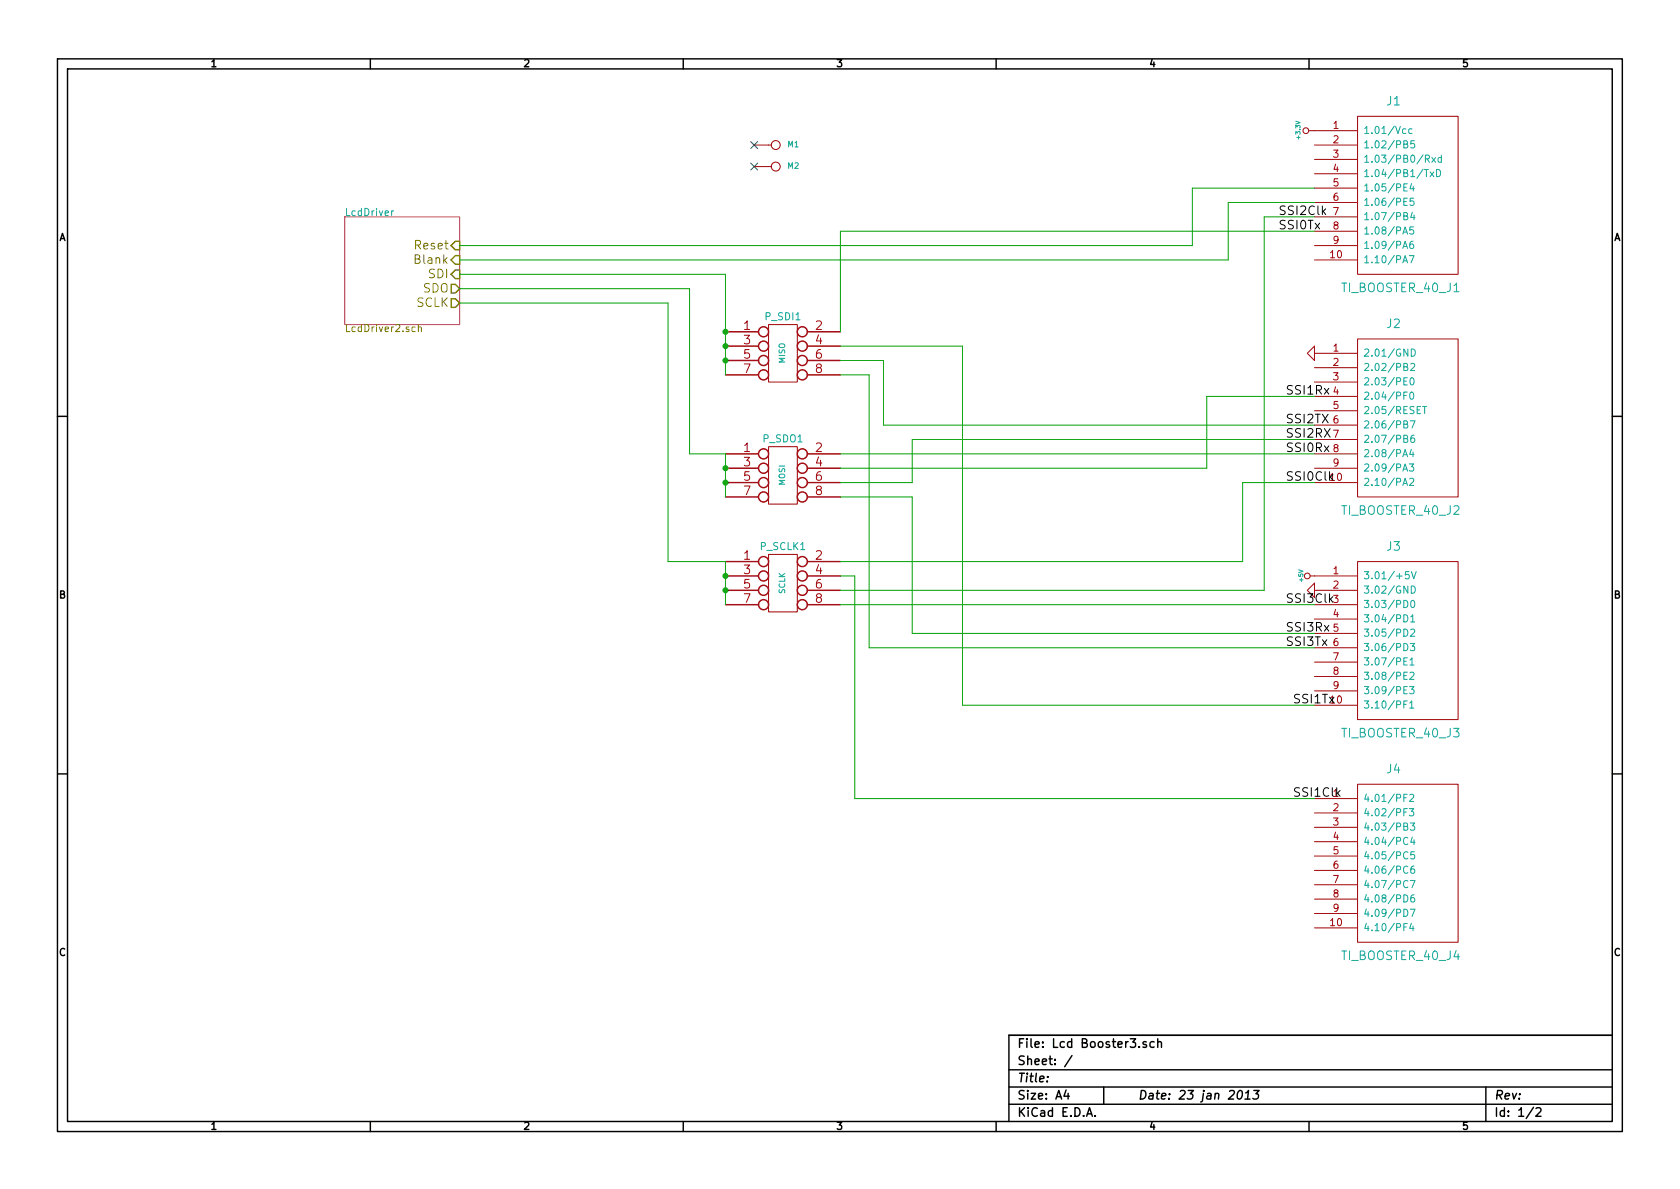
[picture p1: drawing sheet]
<svg xmlns="http://www.w3.org/2000/svg" width="297mm" height="210mm" viewBox="0 0 297 210" stroke-linecap="round" stroke-linejoin="round" font-family="sans-serif">
<g fill="none" stroke="#000" stroke-width=".25">
<path d="M10.2 10.4h276.6v189.7h-276.6zM11.9 12.2h273.2v186.1h-273.2zM65.5 10.4v1.8M120.8 10.4v1.8M176.1 10.4v1.8M231.4 10.4v1.8M10.2 73.6h1.7M285.1 73.6h1.7M10.2 136.8h1.7M285.1 136.8h1.7M65.5 198.3v1.8M120.8 198.3v1.8"/>
<path d="M176.1 198.3v1.8M178.4 189.2h106.7M178.4 195.3h106.7M178.4 192.2h106.7M185.2 190.4v.1M188.5 192.8l-.4 1h1M188.8 193.3v1.1M189.5 186.7l-1.3 1.9M192.1 197.4l.5-1.5 .5 1.5M192.3 197h.7M193.6 197.3v.1M195.1 192.2v3.1"/>
<path d="M202.7 184.3l-.4-.1-.2 .2 .1 .2 .5 .2v.3h-.6M204.1 184.3a.48 .48 0 0 0-.7 0v.8l.2 .1 .5-.1M204.7 184.3h.1a.36 .36 0 0 1 .6 .1v.8M204.7 183.7v1.5M219 193l.4-.2a.88 .88 0 0 1-.4 1.6l-.2-.3a1.19 1.19 0 0 1 .2-1.1zM220.1 194.4h.9M220.2 193.3l.6-.5-.2 1.6M221.7 192.8h.9l-.6 .6 .4 .1 .1 .2v.4l-.4 .3-.6-.2M231.4 198.3v1.8M262.7 192.2v6.1M271.1 195.8l-1.3 2M271.6 196l.2-.1h.4l.2 .1 .1 .3-.1 .2-.9 .9h1"/>
<path d="M285.1 183.1h-106.7v15.2"/>
</g>
<g fill="none" stroke="#a00000" stroke-width=".18">
<path d="M133.3 25.6h3.1M133.3 29.5h3.1M231.4 23.1h8.6M232.4 25.6h7.6M232.4 28.2h7.6M232.4 30.7h7.6M232.4 33.3h7.6M232.4 35.8h7.6M232.4 38.3h7.6M240 20.6h17.8v27.9h-17.8zM135.9 57.4h5.1v10.2h-5.1zM232.4 40.9h7.6"/>
<path d="M232.4 43.4h7.6M232.4 46h7.6M240 59.9h17.8v28h-17.8zM135.9 79h5.1v10.1h-5.1zM231.1 62.5l1.3-1.3v2.5zM232.4 62.5h7.6M232.4 65h7.6M232.4 67.6h7.6M232.4 70.1h7.6M232.4 72.6h7.6M232.4 75.2h7.6M232.4 77.7h7.6"/>
<path d="M135.9 98h5.1v10.2h-5.1zM232.4 80.3h7.6M232.4 82.8h7.6M232.4 85.3h7.6M240 99.3h17.8v27.9h-17.8zM231.6 101.8h8.4M232.4 103.1v2.6l-1.3-1.3zM232.4 104.4h7.6M232.4 106.9h7.6M232.4 109.5h7.6M232.4 112h7.6M232.4 114.5h7.6"/>
<path d="M232.4 117.1h7.6M232.4 119.6h7.6M232.4 122.2h7.6M232.4 124.7h7.6M240 138.7h17.8v27.9h-17.8zM232.4 141.2h7.6M232.4 143.8h7.6M232.4 146.3h7.6M232.4 148.8h7.6M232.4 151.4h7.6M232.4 153.9h7.6M232.4 156.5h7.6"/>
<path d="M232.4 159h7.6M232.4 161.5h7.6M232.4 164.1h7.6"/>
<circle cx="137.2" cy="29.5" r=".79"/>
<circle cx="137.2" cy="25.6" r=".79"/>
<circle cx="230.9" cy="23.1" r=".51"/>
<circle cx="231.1" cy="101.8" r=".51"/>
</g>
<g fill="none" stroke="#00a0a0" stroke-width=".18">
<path d="M69.2 37.3v.8M69.6 37.3l-.4 .2M248.2 25.5l.5-.1 .2-.1-.1-.3-.6-.1v1.3h.5l.2-.2v-.3l-.3-.2M248.2 38.2l.5-.1 .2-.1-.1-.3-.6-.1v1.3h.5l.2-.2v-.3l-.3-.2M248.6 22.8h-.4l-.2 .2 .1 .6h.5M249.6 32.5l-.3 .9h.8M249.7 22.8h-.4l-.2 .2 .1 .6h.5M249.7 37.5l-.3 .9h.8M249.9 32.9v.9M250 35h-.6l-.1 .7 .2-.2 .5 .2v.5l-.2 .1-.5-.1M250 38v.9M250.1 24.9h-.6l-.1 .6 .2-.1 .5 .1v.5l-.2 .2-.5-.2"/>
<path d="M252 28.1l.6-.1 .1-.4-.2-.2h-.5v1.3M252.3 28.1l.4 .6M252.9 30.4l.6 .8M253.2 27.9l.6 .8M253.5 30.4l-.6 .8M253.8 27.9l-.6 .8M254 30a.64 .64 0 0 1 .7 .6 .64 .64 0 0 1-.7 .6zM254.8 27.9h-.3l-.2 .2 .1 .5h.4M254.8 27.4v1.3M248 41.4l.4-1.3 .5 1.3M249.2 45.2h.8l-.5 1.3M249.8 42.7h-.3a.87 .87 0 0 0 0 1.2l.4-.1v-.5l-.4-.2-.2 .3"/>
<path d="M249.9 40.1h-.6v.6l.1-.1 .5 .1v.6l-.2 .1-.4-.1M248.2 64.9l.5-.1 .2-.2-.1-.2-.6-.1v1.2h.5l.2-.1v-.3l-.3-.2M248.2 75h.5l.2-.2-.1-.3-.6-.1v1.3h.5l.2-.1v-.3l-.3-.3M248.2 77.6l.5-.1 .2-.2-.1-.2-.6-.1v1.2h.5l.2-.1v-.3l-.3-.2M248.8 69.3h-.6v1.3M249.4 69.5l.1-.2a.67 .67 0 0 1 .5 .7 .67 .67 0 0 1-.5 .6l-.1-.1-.1-.4zM249.4 74.4h.8l-.5 1.3M249.4 66.9l.2-.1a.67 .67 0 0 1 .4 .6 .67 .67 0 0 1-.4 .7l-.2-.2-.1-.3zM249.4 64.4l.5-.1 .2 .3-.7 .9h.7M249.5 61.7a.64 .64 0 0 1 .7 .7 .64 .64 0 0 1-.7 .6zM249.5 79.4l-.2 1h.7M249.8 79.9v.9"/>
<path d="M250 77h-.3a.87 .87 0 0 0 0 1.2l.4-.1v-.5l-.4-.2-.3 .3M251.5 71.9h.7M251.9 71.9v1.2M248 85.8l.4-1.2 .5 1.2M249.2 82h.8l-.5 .5 .4 .1v.6l-.2 .1-.5-.1M249.3 84.7l.4-.1 .3 .4-.8 .8h.8M248.2 108.7a.64 .64 0 0 1 .7 .6 .64 .64 0 0 1-.7 .7zM248.2 116.9h.4M248.8 116.3h-.6v1.3h.6M249.1 101.1h-.6v.6l.1-.1 .5 .1v.5l-.2 .2-.4-.2M249.3 116.7l.4-.4v1.3M249.3 119l.5-.1 .2 .3-.8 .9h.8"/>
<path d="M249.3 117.6h.7M249.4 113.8h.7l-.4 .5 .4 .1v.5l-.2 .2-.5-.2M249.4 109.1l.4-.4v1.3M249.4 111.4l.5-.2 .2 .4-.7 .9h.7M249.4 110h.7M249.5 103.6a.64 .64 0 0 1 .7 .7 .64 .64 0 0 1-.7 .6zM249.5 106.3l.2-.1a.67 .67 0 0 1 .5 .6 .67 .67 0 0 1-.5 .6l-.2-.1-.1-.3zM249.6 101.1l.4 1.3 .4-1.3M248.2 124.6h.4M248.8 123.9h-.6v1.3M249.2 121.4h.8l-.4 .5 .4 .1v.5l-.2 .2-.6-.2M249.3 124.3l.3-.4v1.3"/>
<path d="M249.3 125.2h.7M248.2 146.1h.5l.2-.2-.1-.2-.6-.2v1.3h.5l.2-.1v-.3l-.3-.3M248.8 140.5h-.6v1.2M248.8 143h-.6v1.3M249.2 143h.8l-.5 .5 .4 .1v.5l-.2 .2-.5-.2M249.3 140.6l.4-.1 .3 .3-.8 .9h.8M249.4 145.5h.7l-.4 .5 .4 .1v.6l-.2 .1-.5-.1M249.4 155.7h.8l-.5 1.3M249.7 148l-.3 .9h.8M250 153.2h-.3a.87 .87 0 0 0 0 1.2l.4-.1v-.5l-.4-.2-.3 .3M250 158.2l-.3 .1a.87 .87 0 0 0 0 1.2l.4-.1v-.6l-.4-.1-.3 .3M250 148.5v.8"/>
<path d="M250.1 150.6h-.6l-.1 .6 .2-.1 .5 .1v.6l-.2 .1-.5-.1M248.8 163.3h-.6v1.3M249.4 160.8h.8l-.5 1.2M249.5 163.3l-.2 .9h.7M249.8 163.7v.9"/>
</g>
<path d="M61 38.3h20.3v19.1h-20.3z" fill="none" stroke="#a000a0" stroke-width=".18"/>
<path d="M73.4 57.9l-.3-.1-.3 .2 .1 .6h.5M74 57.9l.1-.1 .3 .1 .1 .7M74 57.4v1.2" fill="none" stroke="#808000" stroke-width=".18"/>
<path d="M79.8 46l.7-.8h.8v1.5h-.8zM79.8 48.5l.7-.8h.8v1.6h-.8zM79.8 50.3h.7l.8 .7-.8 .8h-.7zM79.8 52.8h.7l.8 .8-.8 .8h-.7zM80.5 42.7h.8v1.5h-.8l-.7-.8z" fill="none" stroke="#808000" stroke-width=".25"/>
<g fill="none" stroke="#a00000" stroke-width=".25">
<path d="M128.3 58.7h5.8M142.7 58.7h5.9M128.3 61.2h5.8M128.3 63.7h5.8M128.3 66.3h5.8M142.7 61.2h5.9M142.7 63.7h5.9M142.7 66.3h5.9M128.3 80.3h5.8M128.3 82.8h5.8M128.3 85.3h5.8M128.3 87.9h5.8"/>
<path d="M128.3 99.3h5.8M142.7 80.3h5.9M142.7 82.8h5.9M142.7 85.3h5.9M142.7 87.9h5.9M142.7 99.3h5.9M128.3 101.8h5.8M128.3 104.4h5.8M128.3 106.9h5.8M142.7 101.8h5.9M142.7 104.4h5.9M142.7 106.9h5.9"/>
<circle cx="135" cy="58.7" r=".89"/>
<circle cx="141.9" cy="58.7" r=".89"/>
<circle cx="135" cy="61.2" r=".89"/>
<circle cx="135" cy="63.7" r=".89"/>
<circle cx="135" cy="66.3" r=".89"/>
<circle cx="141.9" cy="61.2" r=".89"/>
<circle cx="141.9" cy="63.7" r=".89"/>
<circle cx="141.9" cy="66.3" r=".89"/>
<circle cx="135" cy="80.3" r=".89"/>
<circle cx="135" cy="82.8" r=".89"/>
<circle cx="135" cy="85.3" r=".89"/>
<circle cx="135" cy="99.3" r=".89"/>
<circle cx="135" cy="87.9" r=".89"/>
<circle cx="141.9" cy="80.3" r=".89"/>
<circle cx="141.9" cy="82.8" r=".89"/>
<circle cx="141.9" cy="99.3" r=".89"/>
<circle cx="141.9" cy="85.3" r=".89"/>
<circle cx="141.9" cy="87.9" r=".89"/>
<circle cx="135" cy="106.9" r=".89"/>
<circle cx="135" cy="101.8" r=".89"/>
<circle cx="135" cy="104.4" r=".89"/>
<circle cx="141.9" cy="106.9" r=".89"/>
<circle cx="141.9" cy="101.8" r=".89"/>
<circle cx="141.9" cy="104.4" r=".89"/>
</g>
<g fill="none" stroke="#00a000" stroke-width=".18">
<path d="M232.4 38.3h-8.9v66.1h-74.9M232.4 35.8h-15.2v10.2h-135.9M232.4 33.3h-21.6v10.1h-129.5M81.3 48.5h47v17.8M81.3 51h40.6v29.3h6.4v7.6M81.3 53.6h36.8v45.7h10.2v7.6M232.4 40.9h-83.8v17.8M148.6 63.7h7.6v11.5h76.2M148.6 66.3h5.1v48.2h78.7M148.6 61.2h21.6v63.5h62.2M232.4 77.7h-71.1v7.6h-12.7M232.4 70.1h-19v12.7h-64.8"/>
<path d="M148.6 87.9h12.7v24.1h71.1M148.6 80.3h83.8M232.4 85.3h-12.7v14h-71.1M148.6 106.9h83.8M148.6 101.8h2.5v39.4h81.3"/>
</g>
<g fill="#00a000" stroke="#00a000" stroke-width=".25">
<circle cx="128.3" cy="61.2" r=".41"/>
<circle cx="128.3" cy="63.7" r=".41"/>
<circle cx="128.3" cy="101.8" r=".41"/>
<circle cx="128.3" cy="104.4" r=".41"/>
<circle cx="128.3" cy="85.3" r=".41"/>
<circle cx="128.3" cy="82.8" r=".41"/>
<circle cx="128.3" cy="58.7" r=".41"/>
</g>
<path d="M132.7 25l1.3 1.3M132.7 28.8l1.3 1.3M134 25l-1.3 1.3M134 28.8l-1.3 1.3" fill="none" stroke="#0000c0" stroke-width=".18"/>
<g font-size="2.1" fill="#00a0a0">
<text x="245.2" y="18.7">J1</text>
<text x="237.3" y="51.7">TI_BOOSTER_40_J1</text>
<text x="245.2" y="58.1">J2</text>
<text x="237.3" y="91.1">TI_BOOSTER_40_J2</text>
<text x="245.2" y="97.5">J3</text>
<text x="237.3" y="130.5">TI_BOOSTER_40_J3</text>
<text x="245.2" y="136.8">J4</text>
<text x="237.3" y="169.8">TI_BOOSTER_40_J4</text>
</g>
<g font-size="2.1">
<text x="226.1" y="40.6">SSI0Tx</text>
<text x="226.1" y="38.1">SSI2Clk</text>
<text x="227.3" y="69.8">SSI1Rx</text>
<text x="227.3" y="74.9">SSI2TX</text>
<text x="227.3" y="77.5">SSI2RX</text>
<text x="227.3" y="80">SSI0Rx</text>
<text x="227.3" y="85.1">SSI0Clk</text>
<text x="227.3" y="106.7">SSI3Clk</text>
<text x="227.3" y="111.8">SSI3Rx</text>
<text x="227.3" y="114.3">SSI3Tx</text>
<text x="228.6" y="124.5">SSI1Tx</text>
<text x="228.6" y="141">SSI1Clk</text>
<text x="179.9" y="185.4">File: Lcd Booster3.sch</text>
<text x="179.9" y="191.5">Title:</text>
<text x="179.9" y="188.4">Sheet: /</text>
<text x="179.9" y="197.6">KiCad E.D.A.</text>
<text x="179.9" y="194.5">Size: A4</text>
<text x="201.2" y="194.5">Date: 23 jan 2013</text>
<text x="264.2" y="194.5">Rev:</text>
<text x="264.2" y="197.6">Id: 1/2</text>
</g>
<g font-size="2.1" fill="#808000">
<text x="73.6" y="44.2">Reset</text>
<text x="73.6" y="46.7">Blank</text>
<text x="74.8" y="51.8">SDO</text>
<text x="75.8" y="49.3">SDI</text>
<text x="73.6" y="54.4">SCLK</text>
</g>
<g font-size="2.1" fill="#a00000">
<text x="131.5" y="58.4">1</text>
<text x="144.2" y="58.4">2</text>
<text x="131.5" y="61">3</text>
<text x="131.5" y="63.5">5</text>
<text x="144.2" y="61">4</text>
<text x="144.2" y="63.5">6</text>
<text x="131.5" y="66">7</text>
<text x="144.2" y="66">8</text>
<text x="131.5" y="80">1</text>
<text x="131.5" y="82.5">3</text>
<text x="144.2" y="80">2</text>
<text x="144.2" y="82.5">4</text>
<text x="131.5" y="85.1">5</text>
<text x="131.5" y="87.6">7</text>
<text x="144.2" y="85.1">6</text>
<text x="144.2" y="87.6">8</text>
<text x="131.5" y="99.1">1</text>
<text x="131.5" y="101.6">3</text>
<text x="144.2" y="99.1">2</text>
<text x="144.2" y="101.6">4</text>
<text x="131.5" y="104.1">5</text>
<text x="131.5" y="106.7">7</text>
<text x="144.2" y="104.1">6</text>
<text x="144.2" y="106.7">8</text>
</g>
<g font-size="1.8">
<text x="37.3" y="11.9">1</text>
<text x="92.7" y="11.9">2</text>
<text x="148" y="11.9">3</text>
<text x="203.3" y="11.9">4</text>
<text x="258.6" y="11.9">5</text>
<text x="10.4" y="42.7">A</text>
<text x="285.3" y="42.7">A</text>
<text x="235.3" y="85.1">10</text>
<text x="10.4" y="105.9">B</text>
<text x="235.7" y="106.7">3</text>
<text x="285.3" y="105.9">B</text>
<text x="235.3" y="124.5">10</text>
<text x="235.7" y="141">1</text>
<text x="10.4" y="169.1">C</text>
<text x="285.3" y="169.1">C</text>
<text x="37.3" y="199.8">1</text>
<text x="92.7" y="199.8">2</text>
<text x="148" y="199.8">3</text>
<text x="203.3" y="199.8">4</text>
<text x="258.6" y="199.8">5</text>
</g>
<g font-size="1.8" fill="#a00000">
<text x="235.7" y="22.9">1</text>
<text x="235.7" y="25.4">2</text>
<text x="235.7" y="27.9">3</text>
<text x="235.7" y="30.5">4</text>
<text x="235.7" y="33">5</text>
<text x="235.7" y="35.6">6</text>
<text x="235.7" y="38.1">7</text>
<text x="235.7" y="40.6">8</text>
<text x="235.3" y="45.7">10</text>
<text x="235.7" y="43.2">9</text>
<text x="235.7" y="62.2">1</text>
<text x="235.7" y="64.8">2</text>
<text x="235.7" y="67.3">3</text>
<text x="235.7" y="69.8">4</text>
<text x="235.7" y="72.4">5</text>
<text x="235.7" y="74.9">6</text>
<text x="235.7" y="77.5">7</text>
<text x="235.7" y="80">8</text>
<text x="235.7" y="82.5">9</text>
<text x="235.7" y="101.6">1</text>
<text x="235.7" y="104.1">2</text>
<text x="235.7" y="109.2">4</text>
<text x="235.7" y="111.8">5</text>
<text x="235.7" y="114.3">6</text>
<text x="235.7" y="116.8">7</text>
<text x="235.7" y="119.4">8</text>
<text x="235.7" y="121.9">9</text>
<text x="235.7" y="143.5">2</text>
<text x="235.7" y="146">3</text>
<text x="235.7" y="148.6">4</text>
<text x="235.7" y="151.1">5</text>
<text x="235.7" y="153.7">6</text>
<text x="235.7" y="156.2">7</text>
<text x="235.7" y="158.7">8</text>
<text x="235.7" y="161.3">9</text>
<text x="235.3" y="163.8">10</text>
</g>
<g font-size="1.8" fill="#00a0a0">
<text x="241" y="23.7">1.01/Vcc</text>
<text x="241" y="26.3">1.02/PB5</text>
<text x="241" y="28.8">1.03/PB0/Rxd</text>
<text x="241" y="31.4">1.04/PB1/TxD</text>
<text x="241" y="33.9">1.05/PE4</text>
<text x="61" y="38.2">LcdDriver</text>
<text x="241" y="36.4">1.06/PE5</text>
<text x="241" y="39">1.07/PB4</text>
<text x="241" y="41.5">1.08/PA5</text>
<text x="241" y="44.1">1.09/PA6</text>
<text x="241" y="46.6">1.10/PA7</text>
<text x="135.4" y="56.7">P_SDI1</text>
<text x="241" y="63.1">2.01/GND</text>
<text x="241" y="65.7">2.02/PB2</text>
<text x="241" y="68.2">2.03/PE0</text>
<text x="241" y="70.7">2.04/PF0</text>
<text x="241" y="73.3">2.05/RESET</text>
<text x="241" y="75.8">2.06/PB7</text>
<text x="135" y="78.3">P_SDO1</text>
<text x="241" y="78.4">2.07/PB6</text>
<text x="241" y="80.9">2.08/PA4</text>
<text x="241" y="83.4">2.09/PA3</text>
<text x="241" y="86">2.10/PA2</text>
<text x="134.5" y="97.3">P_SCLK1</text>
<text x="241" y="102.5">3.01/+5V</text>
<text x="241" y="105">3.02/GND</text>
<text x="241" y="107.6">3.03/PD0</text>
<text x="241" y="110.1">3.04/PD1</text>
<text x="241" y="112.6">3.05/PD2</text>
<text x="241" y="115.2">3.06/PD3</text>
<text x="241" y="117.7">3.07/PE1</text>
<text x="241" y="120.3">3.08/PE2</text>
<text x="241" y="122.8">3.09/PE3</text>
<text x="241" y="125.3">3.10/PF1</text>
<text x="241" y="141.9">4.01/PF2</text>
<text x="241" y="144.4">4.02/PF3</text>
<text x="241" y="146.9">4.03/PB3</text>
<text x="241" y="149.5">4.04/PC4</text>
<text x="241" y="152">4.05/PC5</text>
<text x="241" y="154.6">4.06/PC6</text>
<text x="241" y="157.1">4.07/PC7</text>
<text x="241" y="159.6">4.08/PD6</text>
<text x="241" y="162.2">4.09/PD7</text>
<text x="241" y="164.7">4.10/PF4</text>
</g>
<text font-size="1.8" fill="#808000" x="61" y="58.8">LcdDriver2.sch</text>
<g font-size="1.4" fill="#00a0a0">
<text x="139.3" y="26.1">M1</text>
<text x="139.3" y="29.9">M2</text>
<text x="138.9" y="64.3" transform="rotate(-90 138.9 64.3)">MISO</text>
<text x="138.9" y="85.8" transform="rotate(-90 138.9 85.8)">MOSI</text>
<text x="138.9" y="105" transform="rotate(-90 138.9 105)">SCLK</text>
</g>
<g font-size="1.1" fill="#00a0a0">
<text x="229.9" y="24.5" transform="rotate(-90 229.9 24.5)">+3.3V</text>
<text x="230.5" y="102.8" transform="rotate(-90 230.5 102.8)">+5V</text>
</g>
</svg>
